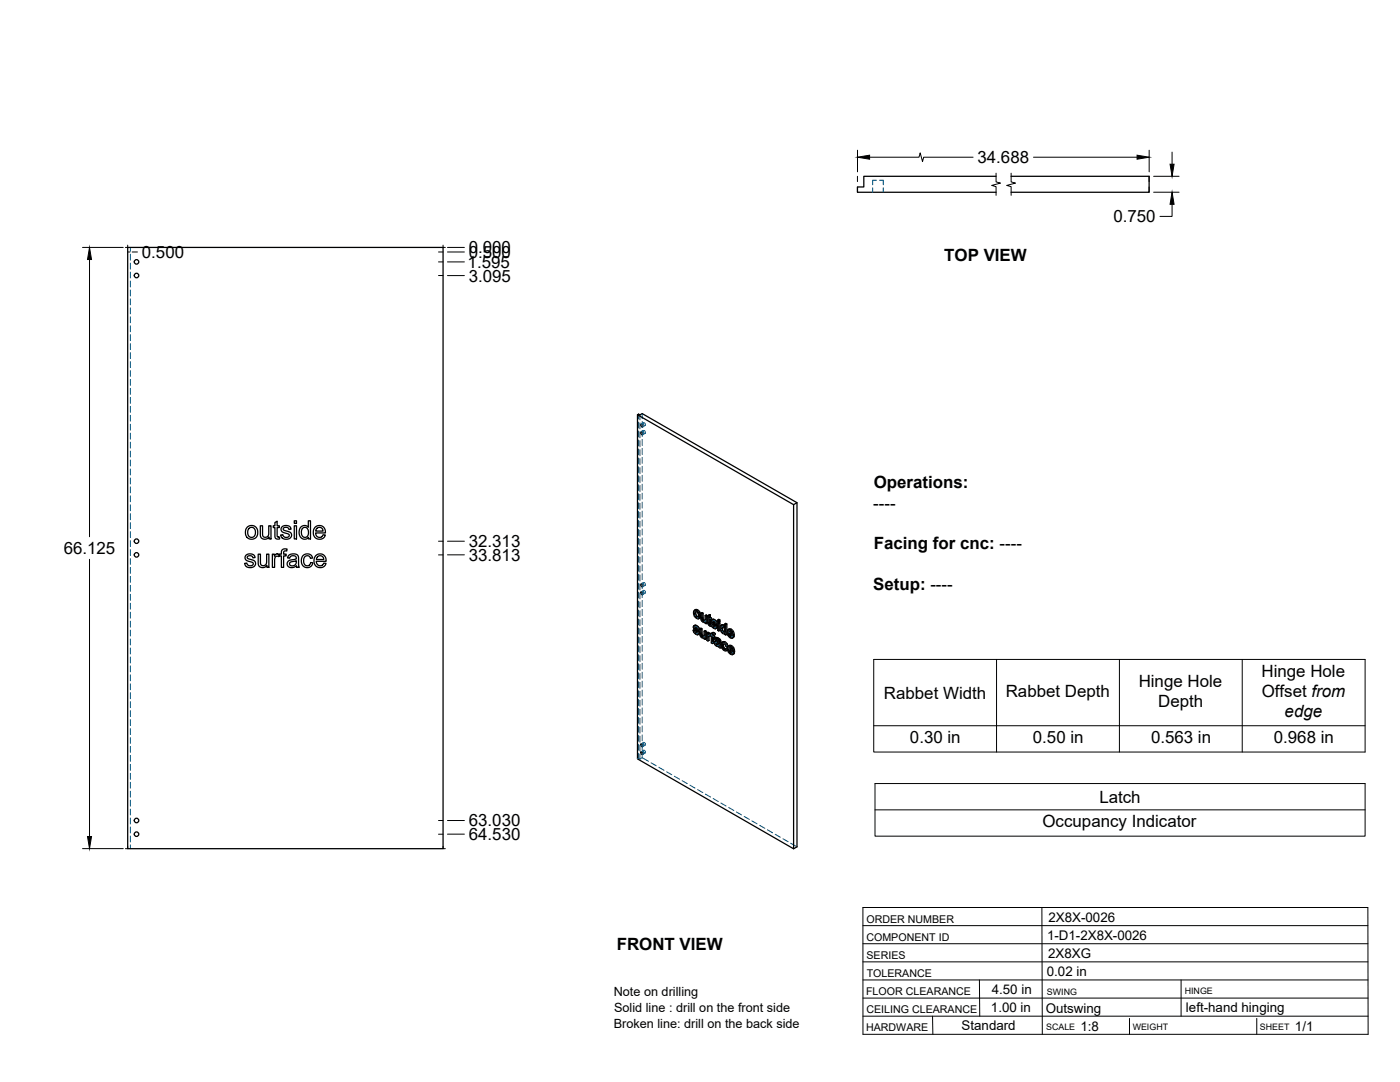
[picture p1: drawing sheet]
<svg xmlns="http://www.w3.org/2000/svg" width="559mm" height="432mm" viewBox="0 0 559 432" stroke-linecap="round" stroke-linejoin="round" font-family="sans-serif">
<!-- layer: Visible -->
<g fill="none" stroke="#000" stroke-width=".51">
<path d="M397.6 70.4h-52.8v4.2h-2.6v2.1h55.4M403.6 70.4h55.1v6.3h-55.1M51 98.7h125.8v240h-125.8zM254.4 165.5v137.4l62.4 35.8v-137.3M255.8 172.4l.6 .2 .2 .8-.6-.1zM255.8 169.3l.6 .2 .2 .8-.6-.1zM98.8 210.3l1.4-.6a2.66 2.66 0 0 1 2.6 3.7 2.66 2.66 0 0 1-4.5 .6l-.3-1.1a2.82 2.82 0 0 1 .8-2.6zM99.3 210.9l.8-.4a1.97 1.97 0 0 1 1.9 2 1.97 1.97 0 0 1-2 1.9l-.7-.4-.4-.8v-1.3zM103.9 209.8h.9v2.9a1.32 1.32 0 0 0 1.3 1.8 1.32 1.32 0 0 0 1.2-1.9v-2.8h.9v5.3h-.8v-.8a1.88 1.88 0 0 1-2.3 .8 1.88 1.88 0 0 1-1.2-2zM109.7 208.5l.9-.5v1.8h.9v.7h-.9v3.3l.2 .4 .7 .1 .1 .8a1.3 1.3 0 0 1-1.5-.1 1.3 1.3 0 0 1-.4-1.4v-3.1h-.6v-.7h.6zM112.5 210.3l1.2-.6a1.92 1.92 0 0 1 2.5 1.5l-.9 .1a1.1 1.1 0 0 0-1.1-.9 1.1 1.1 0 0 0-1.1 1l.3 .2a3.4 3.4 0 0 1 2.9 1.4 2.19 2.19 0 0 1-1.5 2.2 2.19 2.19 0 0 1-2.5-.8l-.3-.9 .9-.1 .7 1h1.3a.76 .76 0 0 0 .5-.9 .76 .76 0 0 0-.9-.6 2.08 2.08 0 0 1-2.3-1.7zM117.5 209.8h.8v5.3h-.8z"/>
<path d="M117.5 207.8h.8v1.1h-.8zM120.1 210.4l1-.6a1.79 1.79 0 0 1 2 .6v-2.6h.8v7.3h-.8v-.7a2.16 2.16 0 0 1-2.6 .5 2.16 2.16 0 0 1-1.1-2.4zM120.8 210.8l.5-.3a2.08 2.08 0 0 1 1.9 1.4 2.08 2.08 0 0 1-.7 2.3l-.5 .2a2.1 2.1 0 0 1-1.8-1.4 2.1 2.1 0 0 1 .6-2.2zM125.7 210.4l1.6-.7a2.43 2.43 0 0 1 2.6 3h-3.9l.2 1 .8 .7a1.43 1.43 0 0 0 1.9-1l1 .1-.4 .8-.9 .7-.9 .2a2.79 2.79 0 0 1-2.6-1.7 2.79 2.79 0 0 1 .6-3.1zM126.5 210.9l.6-.4 1 .1 .7 .6 .1 .7h-2.9zM318.1 200.6l-1.3 .8-62.4-35.9 .5-.2 .5 .3 .9-.5 61.8 35.5v137.3l-1.3 .8M98.1 221.6l1.2-.5a1.92 1.92 0 0 1 2.5 1.4l-.9 .1a1.1 1.1 0 0 0-1.1-.9 1.1 1.1 0 0 0-1 1.1l.2 .1a3.3 3.3 0 0 1 3 1.6 2.21 2.21 0 0 1-1.7 2 2.21 2.21 0 0 1-2.5-1l-.2-.7 .9-.1 .8 1h1.1a.76 .76 0 0 0 .7-.9 .76 .76 0 0 0-.9-.6 1.95 1.95 0 0 1-2.4-1.9zM103.1 221.1h.8v3a1.32 1.32 0 0 0 1.4 1.7 1.32 1.32 0 0 0 1.1-1.8v-2.9h.9v5.3h-.8v-.8a1.88 1.88 0 0 1-2.2 .9 1.88 1.88 0 0 1-1.2-2.1zM108.7 221.1h.8v.9a1.27 1.27 0 0 1 2-.7l.8-.2v-.5a1.51 1.51 0 0 1 .7-1.5 1.51 1.51 0 0 1 1.6 0l-.2 .8a.81 .81 0 0 0-.8 0 .81 .81 0 0 0-.4 .8v.4h1v.7h-1v4.6h-.9v-4.6h-.8v-.4l-.2 .7a.95 .95 0 0 0-1.6 .5l-.1 3.8h-.9zM115.1 221.7a2.41 2.41 0 0 1 4 .7l.3 4h-.9l-.2-.6a2.04 2.04 0 0 1-2.1 .8 2.04 2.04 0 0 1-1.6-1.8l.1-.3a2.06 2.06 0 0 1 2-1.1l.4-.1a.85 .85 0 0 0 1.1-.8 .85 .85 0 0 0-1.2-.7l-.9 .2-.5 .8-.8-.1zM115.8 224.5l2.5-.7a1.49 1.49 0 0 1-.8 1.9 1.49 1.49 0 0 1-2-.7zM120.9 221.8l1.1-.7 1.6 .1 .7 .5 .5 1-.9 .1a1.43 1.43 0 0 0-1.8-.9 1.43 1.43 0 0 0-.9 1.9l.1 1a1.34 1.34 0 0 0 1.5 1 1.34 1.34 0 0 0 1.2-1.3l.9 .1-.4 1a2.47 2.47 0 0 1-3.3 .5 2.47 2.47 0 0 1-.8-3.2z"/>
<path d="M126 221.8l1.5-.7a2.43 2.43 0 0 1 2.7 2.9h-4l.3 1 .8 .7a1.46 1.46 0 0 0 1.9-1l.9 .1-.3 .8-.8 .7-1 .2a2.8 2.8 0 0 1-2.6-1.7 2.8 2.8 0 0 1 .6-3zM126.7 222.2l.7-.4 1 .1 .6 .6 .2 .8h-2.9zM255.8 236.2l.6 .2 .2 .8-.6-.1zM255.8 233.1l.6 .2 .2 .8-.6-.2zM276.6 251.5l.8 1.4 .8 .4 .5-.1M276.9 249.8l.6-.3 .5 .1 .9 .7 .3 .8-.5 .3-.1-.6M277.3 244.8l.4-.8 .9 .7 .1 1.4-.3 .4-.4-.1M277.3 251.3l-.7 .2 .5 .2M277.3 252.3l.5 .4 .4-.2M277.4 250.9l1 .9 .5-.2M277.5 251.5l-.4 .2 .1 .4 .1 .2 .4-.3M277.5 249.5l-.6 .3-.1 .7 1.6 2.1"/>
<path d="M277.5 250.3l-.3 .3 .5-.2M277.5 245.8l.5 .6 .5-.3M277.6 251.6l.8 .9M277.6 250.3l.7 .7M277.7 249.9l.5 .4 .5-.2M277.7 244.5l-.4 .3v.4l.2 .6 .4-.3M277.7 250.4l1 1M277.7 250.4h-.5M277.7 249.5l-.7 .3M277.8 252.7l.4 .1M277.8 244l.1 1.5 .8 .7M277.8 250.6l-.4 .3-.2-.3"/>
<path d="M278 243.6l.9 1 .5-.3M278.1 249.7l-.4 .2-.4-.1M278.2 250.3l.4 .5 .4-.3M278.4 252.6l-.1 .2M278.4 251.8l.3 .5 .5-.3M278.5 243.4l-.5 .2-.8-.1M278.6 251.3l.7 1.2-.7 .8M278.7 252.3l.1 .5 .5-.3M278.8 252.8l-.1 .4 .4-.3M278.9 244.6l.4 1.3 .4-.3M279.1 246.7a1.73 1.73 0 0 1-2.3-1.8l.1-1 .3-.4 .8-.3 .8 .4 .9 1.8-.2 1-.6 .5M279.3 245.9l-.2 .8 .4-.3"/>
<path d="M279.3 251l.5 .2 .4-.2M279.8 244.7l.4 .3 .4-.3M279.8 251.2v2.2l.4-.2M279.8 253.4l.2 .5 .4-.3M280 253.9l.3 .2 .5-.2M280.2 245v2.2l.5-.3M280.2 247.2l.2 .4 .4-.3M280.3 254.1l.4 .2M280.4 247.6l.3 .3 .5-.2M280.7 247.9l.4 .1M281 254l-.7-.6-.1-2.4-.4-.3-.5 .3 .1 2.6 .8 .9h.9M281 251.9l.5 .3 .4-.3"/>
<path d="M281.1 254.5v.5l.4 .2M281.1 254.5l-.2 .1M281.4 247.7l-.7-.7-.1-2.3-.4-.2-.4 .2v2.6l.8 1h.9M281.4 245.7l.5 .2 .4-.2M281.5 252.2v3l.4-.3v-3l-.4-.2-.5 .2v2l-.3 .4 .2-.2M281.5 248.3v.4l.4 .2M281.5 248.3l-.2 .1M281.9 245.9v3l.4-.2v-3l-.4-.3-.5 .3v1.9l-.3 .4 .2-.1M282.3 246.6l.3 .2 .2 2.5 .7 .6 .4-.2M282.6 246l-.3 .2 .3 .2v-.8l.9-.3v1.1l.5 .2v.4l-.5 .3v-.4M283 253.5l-.4 .2v.6l.4-.3M283 252.9v-.4l-.4-.2-.5 .3v3l.5 .2"/>
<path d="M283 252.5l-.5 .3-.4-.2M283.1 253.6l-.1 2-.4 .2v-1.5M283.1 253.6l.4 .2M283.1 253.6l-.5 .1M283.1 253l.4 .4M283.1 245.6v1l.4-.2M283.1 246.6l.4 .3 .5-.3M283.3 252.7l-.8 .5v-.4M283.3 249.3l.2 .1M283.5 245.3l-.9 .3M283.5 253.4v.3l.4 .3v2.6l.5 .2M283.5 253.5l-.1 .4"/>
<path d="M283.5 249.4l.1 .5M283.5 252.8l-.8 .2M283.5 252.8l-.7 .2M283.5 248.8l-.4 .3v-2.1l.4 .3v1.4l.3 .4M283.6 249l-.5 .1M283.8 249.1l.7 1.4 .8 .4 .5-.1M283.8 249.1l-.6 .1M283.8 249.1h.1M283.8 249.3l-.3 .1M284 247.4l.6-.3 .7 .2 .6 .5 .4 .9-.5 .3-.1-.6M284.1 252.7l.9-.2 .5 .3-.5 .7 .1-.4M284.3 248.1l.5-.1 1 1"/>
<path d="M284.4 253.8l.5 .3 .4-.2M284.4 248.9l-.6 .2 .4 .2M284.4 249.9l.5 .4 .4-.2M284.5 248.5l1 .9 .5-.2M284.6 249.1l-.4 .2 .2 .6 .5-.3M284.6 247.9l-.3 .4 .5-.4 .6 .7M284.6 247.1l-.6 .4-.1 .6 1.6 2.1M284.6 252.4l-.6 .3-.1 .9-.4-.2 .4-.3-.4-.3M284.6 252.8l.5 .3 .4-.3M284.7 249.2l.8 .9M284.8 253.3l.5 1-.4 .2v-.4M284.8 254.5v2.1l-.4 .2v-2.6l.5 .3"/>
<path d="M284.8 247.5l.5 .5 .5-.3M284.9 250.3l.4 .1M284.9 247.1l-.8 .3M284.9 248.2l-.4 .3-.2-.2M285 253.5l-.6-.3v.6l.4-.2M285.1 252.5l-.9 .1M285.3 247.3l-.9 .1M285.3 248l.4 .4 .4-.2M285.4 254.7l.8-.3 1.3 .9 .4 3.1-.5 .2-.1-.4M285.5 250.2l-.1 .2M285.5 249.4l.3 .5 .5-.3M285.6 256.5l.1-.1a.92 .92 0 0 1 1.1 .9v.1"/>
<path d="M285.7 257.1l.3 .4 .5-.3M285.7 256.4l-.2 .3M285.7 248.9l.7 1.2-.7 .8M285.8 255.7l-.7 .5 .2 1 .8 .7h.8l.5 .7M285.8 249.9l.1 .5 .5-.3M285.9 256.5l-.4 .2 .1 .3 .5-.1M285.9 250.4l-.1 .4 .5-.3M286 256.5l.2 .5 .6 .3M286 255.2l-.4 .3a.85 .85 0 0 1 1 0 .85 .85 0 0 1 .3 .9l-1.2-.5M286 257.5l.5 .1M286.1 255.7l-.7 .2M286.2 254.4l-1 .5-.1 .2 .5 .4"/>
<path d="M286.3 254.9l.6 .4 .4-.3M286.5 248.6l.4 .2 .5-.2M286.5 247.4l.4 .3 .5-.3M286.5 257.6l.3-.1zM286.7 254.6l-.4 .3-.6-.2M286.8 256l-1-.3-.5 .3M286.9 255.3l.2 .4 .5-.3M286.9 247.7v.6l.5-.3v-.6l-.5-.2-.4 .2v.6l.4 .3M286.9 248.3l.5 .3v3l-.5 .2v-3M286.9 248.3l-.4 .3v3l.4 .2M287.1 255.7l.2 .4 .4-.2M287.3 256.1v2.1l.5-.3"/>
<path d="M287.8 249.6l.6-.3 .8 .3M288.1 250.1l.6 .1 .5 1v1l-.6 .2M288.1 251.9l.5 .5 .4-.2M288.1 250.1l-.2 .8M288.2 256.4l.7-.4 .6 .2 .7 .7 .3 .9-.4 .2-.4-.9M288.3 257.6l.2 1 .5-.2M288.3 250.6l-.4 .3v.4l.2 .6 .4-.3M288.4 249.3l-.9 .6v1.4l.7 1.3 .7 .4 .4-.2M288.4 250.1l.1 1.5 .7 .6M288.5 258.6l.5 .6 .5-.3M288.5 249.7l.4 .3M288.8 257.4l-.5 .2 .4-.8 1.4 1.2"/>
<path d="M288.8 256.8l.1 1.4 .7 .8M288.9 256l-.5 .3a2.1 2.1 0 0 0 1.4 3.4M289 249.4l-.5 .3-.6-.2M289.1 256.5l.6 .6 .5-.2M289.3 252.8v.4l.4 .2M289.3 252.8l-.2 .1M289.5 256.2l-.4 .3-.7-.2M289.7 249.3v4.1l.4-.2v-4.2l-.4-.2-.5 .2v1.5l-.3-.5 .3-.1M289.7 258.8l-.2 .4h-.5M290.1 249l-.4 .3-.5-.3M290.4 259l-.6 .7 .6-.4M290.4 258.7l-.3-.1-.4 .2 .4 .3"/>
<path d="M290.9 253.5l.6 .6 .4-.2M291.1 252l-.4 .2 1.5 .9-.8-1.3-.5-.1-.2 .5M291.2 251.7l-.1 .3 .9 .5M291.2 252.9l.9 1M291.3 258.5l-.5 .3 1.5 .8-.7-1.3h-.5l-.3 .5M291.3 258.3v.2l.8 .5M291.4 253.3l-.5 .2-.2-.9 1.9 1.1M291.4 259.5l.9 1M291.4 251.4l.9 .9 .4-.3M291.5 254.1l.4 .1M291.5 259.8l-.4 .3-.3-.9 2 1.1M291.6 257.9l.8 .9 .5-.2"/>
<path d="M291.9 251.1l-1.3 .2M292 257.7l-1.3 .1M292.1 253.9l.5 .3 .5-.2M292.1 253.9l-.1 .2M292.3 252.3l.3 1.3 .5-.3M292.4 258.8l.4 1.4 .4-.3M292.5 253.7l-.4 .2M292.6 254.2l-.8 .5-1.1-.8-.5-1.5 .4-1.1 .9-.3 1.2 1 .4 1.5-.5 .2 .5 .3-.8 .6M291.1 260.1l.5 .6 .5-.3M291.6 260.7l.4 .1M292.3 260.4l.4 .4 .5-.3M292.3 260.4l-.2 .3"/>
<path d="M292.6 260.2l-.3 .2M292.8 260.2l.4-.1v-.6l-.7-1.4-.9-.6-.9 .3-.3 .9 .3 1.5 1.3 1.1 .7-.5M292.8 260.3l.4 .2-.7 .7M255.8 296.9l.6 .2 .2 .8-.6-.2zM255.8 300l.6 .2 .2 .8-.6-.1z"/>
<circle cx="54.5" cy="104.5" r=".9"/>
<circle cx="54.5" cy="110" r=".9"/>
<circle cx="54.5" cy="216" r=".9"/>
<circle cx="54.5" cy="221.4" r=".9"/>
<circle cx="54.5" cy="332.9" r=".9"/>
<circle cx="54.5" cy="327.4" r=".9"/>
</g>
<!-- layer: Hidden -->
<g fill="none" stroke="#00557f" stroke-width=".4">
<path d="M348.3 74.9v1.8M349.8 71.9h-1.5v1.8M351 71.9h1.6v1.8M352.6 74.9v1.8M52 98.7v1.5M52 101.4v2.4M52 105v2.4M52 108.6v2.4M52 112.1v2.4M52 115.7v2.4M52 119.3v2.4M52 122.9v2.3"/>
<path d="M52 126.4v2.4M52 130v2.4M52 133.6v2.4M52 137.2v2.3M52 140.7v2.4M52 144.3v2.4M52 147.9v2.3M52 151.4v2.4M52 155v2.4M52 158.6v2.4M52 162.2v2.3M52 165.7v2.4"/>
<path d="M52 169.3v2.4M52 172.9v2.4M52 176.4v2.4M254.9 165.3v1.9M254.9 168.4v2.4M254.9 172v2.4M254.9 175.6v2.4M254.9 179.2v2.3M255.4 165.6v2M255.4 168.7v2.4M255.4 172.3v2.4M255.4 175.9v2.4"/>
<path d="M255.4 179.5v2.3M256.3 165.1v1.9M256.3 168.2v2.4M256.3 171.8v2.4M256.3 175.4v2.4M256.3 178.9v2.4M256.8 171.9a.53 .53 0 0 1 .8 .3 .53 .53 0 0 1-.4 .7zM256.8 168.8a.53 .53 0 0 1 .8 .3 .53 .53 0 0 1-.4 .7zM256.9 171.8l-1 .6M256.9 168.7l-1 .6M257.5 172.9l-1 .6M257.5 169.8l-1 .6"/>
<path d="M52 180v2.4M52 183.6v2.4M52 187.2v2.3M52 190.7v2.4M52 194.3v2.4M52 197.9v2.4M254.9 182.7v2.4M254.9 186.3v2.4M254.9 189.9v2.4M254.9 193.4v2.4M254.9 197v2.4M255.4 183v2.4"/>
<path d="M255.4 186.6v2.4M255.4 190.2v2.4M255.4 193.8v2.3M255.4 197.3v2.4M256.3 182.5v2.4M256.3 186.1v2.4M256.3 189.7v2.3M256.3 193.2v2.4M256.3 196.8v2.4M52 201.4v2.4M52 205v2.4M52 208.6v2.4"/>
<path d="M52 212.2v2.3M52 215.7v2.4M52 219.3v2.4M254.9 200.6v2.4M254.9 204.2v2.3M254.9 207.7v2.4M254.9 211.3v2.4M254.9 214.9v2.4M254.9 218.4v2.4M255.4 200.9v2.4M255.4 204.5v2.4M255.4 208v2.4"/>
<path d="M255.4 211.6v2.4M255.4 215.2v2.4M255.4 218.8v2.3M256.3 200.4v2.4M256.3 204v2.3M256.3 207.5v2.4M256.3 211.1v2.4M256.3 214.7v2.3M256.3 218.2v2.4M52 222.9v2.4M52 226.5v2.3M52 230v2.4"/>
<path d="M52 233.6v2.4M52 237.2v2.3M254.9 222v2.4M254.9 225.6v2.4M254.9 229.2v2.3M254.9 232.7v2.4M254.9 236.3v2.4M254.9 239.9v2.4M255.4 222.3v2.4M255.4 225.9v2.4M255.4 229.5v2.4M255.4 233v2.4"/>
<path d="M255.4 236.6v2.4M256.3 221.8v2.4M256.3 225.4v2.4M256.3 229v2.3M256.3 232.5v2.4M256.3 236.1v2.4M256.3 239.7v2.4M256.8 235.7a.53 .53 0 0 1 .8 .3 .53 .53 0 0 1-.4 .7zM256.8 232.6a.53 .53 0 0 1 .8 .2 .53 .53 0 0 1-.4 .8zM256.9 235.6l-1 .6M256.9 232.5l-1 .6M257.5 236.7l-1 .6"/>
<path d="M257.5 233.6l-1 .6M52 240.7v2.4M52 244.3v2.4M52 247.9v2.4M52 251.5v2.3M52 255v2.4M52 258.6v2.4M254.9 243.5v2.3M254.9 247v2.4M254.9 250.6v2.4M254.9 254.2v2.4M254.9 257.7v2.4"/>
<path d="M255.4 240.2v2.4M255.4 243.8v2.3M255.4 247.3v2.4M255.4 250.9v2.4M255.4 254.5v2.4M255.4 258v2.4M256.3 243.2v2.4M256.3 246.8v2.4M256.3 250.4v2.4M256.3 254v2.3M256.3 257.5v2.4M277.1 251.2l.4 1"/>
<path d="M277.2 250l-.5 .3M277.3 249.7l-.5 .2M277.3 244.3l-.5 .2M277.3 251.3l.3 .3M277.3 250.4l-.5 .3M277.4 249.5l-.1 1.1 1.3 1.2a.36 .36 0 0 1 .3 .4 .36 .36 0 0 1-.4 .4l.3-.3M277.5 252.2l.9 .7 .6 .1M277.5 252.2l-.5 .2M277.5 251.4v.1M277.6 250.9l-.5 .3M277.6 245.6l.9 .9 .9 .1M277.6 250.2l-.1 .1"/>
<path d="M277.6 245.6l-.5 .3M277.6 250.3a.33 .33 0 0 1 .3-.4 .33 .33 0 0 1 .4 .3l.9 .9M277.7 243.2l-.4 .9 .3 1.5M277.7 250l-.5 .3M277.9 243.8l-.1 .2M277.9 243.8l.8 .2 .5 .9v.9l-.5 .4M277.9 243.8l-.4 .2M278.2 250.1l-.5 .3M278.3 251l.3 .3M278.3 252.8l.4-.2-.9 .5M278.5 243.8l-.5 .3M278.5 246.5l-.5 .3"/>
<path d="M278.6 250.5l-.5 .2M278.7 252l-.5 .2M278.7 250.9l-.4 .3M278.8 253.1l-.5 .2M279 246.1l-.4 .3M279 244.4l-.4 .3M279.1 246.7l-.4 .3M279.3 245.4l-.5 .2M279.8 250.7l.2 3 .8 .6h.7v.4l.4 .2M279.8 253l-.4 .3M280 253.5l-.5 .3M280.2 244.5l.3 2.9 .7 .7 .7-.1v.5l.4 .2"/>
<path d="M280.2 246.8l-.4 .3M280.2 253.9l-.4 .3M280.4 247.3l-.5 .2M280.7 254.3l-.5 .2M280.7 247.7l-.5 .2M281.1 248l-.5 .3M281.1 254l-.2 .1M281.3 253.9l-.5 .3M281.4 253.8l-.5 .3M281.5 251.7l-.1 1.9-.4 .4M281.5 254.7l-.4 .3M281.5 254.3l-.4 .2"/>
<path d="M281.6 247.8l-.3 .1M281.7 247.7l-.5 .3M281.8 247.6l-.5 .2M281.9 245.4v2l-.5 .3M281.9 248.5l-.4 .2M281.9 248l-.4 .3 .2-.2M282.6 252.3v3l.4 .3M282.6 255.3l-.5 .3M282.8 245.9l-.2 .1M283 253l-.5 .2M283.1 245.4v.7l-.3-.2v.4l.3 .2v2.2l.2 .5 .7 .5-.2-.6M283.1 246.1l-.8 .5v-.4"/>
<path d="M283.1 246.5l-.5 .3M283.1 253.4l-.1 .1M283.1 248.9l-.4 .2M283.2 252.8l-.2 .1M283.3 253.3l-.5 .2M283.3 249.2l-.4 .3M283.5 253.3l-.4 .3 .3-.4 .4 .4 .2-.3 .4 .4v2.6l.4 .3M283.5 246.8l-.4 .2M283.7 249.5l-.4 .3M284 247l-.5-.2v.5M284 253.3l-.5 .2M284 249.2l-.2 .1"/>
<path d="M284 249.7h-.1M284.2 248.9l.4 .9M284.3 247.6l-.5 .3M284.4 253.3l-.9 .4M284.4 256.3l-.5 .3M284.4 253.7l-.5 .3M284.4 247.3l-.5 .2M284.4 248.9l.3 .3M284.4 248.1l-.4 .2M284.4 252.6l-.4 .2M284.5 247.2l-.2 .4 .2 .6 1.2 1.2a.36 .36 0 0 1 .3 .5 .36 .36 0 0 1-.5 .2l.4-.2M284.5 252.4l-.1 .9-.5-.2-.4 .3"/>
<path d="M284.6 249.8l.7 .7 .8 .1M284.6 249.8l-.5 .2M284.6 249v.1M284.7 248.5l-.5 .3M284.7 247.8l-.1 .1M284.8 247.9a.33 .33 0 0 1 .2-.4 .33 .33 0 0 1 .4 .3l.9 .9M284.8 254l-.4 .2M284.9 247.6l-.5 .2 .4-.2M284.9 253l-.5 .2M285.2 253l-.5 .3M285.3 247.7l-.5 .3M285.3 254.3l-.5-.3v.5"/>
<path d="M285.3 254.7l.5-.3-.2 .5 .4 .3M285.3 250.5l-.4 .2M285.4 248.6l.3 .3M285.4 250.4l.4-.2-.5 .2M285.4 253.2l-.5-.2-.1 .3M285.5 256.2l-.4 .3M285.6 254.9l-.5 .2M285.6 255.8l-.5 .3M285.7 248.1l-.5 .2M285.7 255.7l-.2 .7 .4 .8 .6 .4 .9 .1v.4M285.7 256.9l-.4 .3M285.8 249.6l-.5 .2"/>
<path d="M285.9 248.5l-.5 .3M285.9 250.7l-.5 .2M285.9 256.5l.3-.3a.76 .76 0 0 1 .9 .2 .76 .76 0 0 1 0 .9h-.3M286 255.2l.4-.3 .6 .4 .3 .8-.5-.1M286.1 256.2l-.4 .2 .3-.2M286.2 256.2l-.5 .2M286.2 254.9l-.4 .2M286.4 257.6l-.5 .2M286.7 255l-.5 .3M286.9 257.7l-.5 .3M286.9 248.3v3l.5 .3M286.9 247.2v.6l.5 .2"/>
<path d="M286.9 251.3l-.4 .3M286.9 247.8l-.4 .2M287.1 257.3l-.4 .3M287.2 255.5l-.5 .2M287.2 257.2l-.4 .3 .2-.1M287.3 256.1l-.4 .3M287.3 256.5l-.4 .3M287.3 256l-.4 .2M287.4 257.7l-.5 .2M287.4 258.1l.5 .3M287.4 258.1l-.4 .3M287.9 250.4l-.5 .2"/>
<path d="M288 249.6l-.5 .3M288 251.3l-.5 .2M288.2 249.4l-.3 1.2 .3 1.2 .8 .8h.7v.3l.4 .3M288.3 257.1l-.4 .3M288.4 252.1l-.4 .2M288.4 256.3l-.4 .3M288.5 249.9l-.1 .2M288.5 249.9l.8 .2 .4 .9v.9l-.5 .3M288.5 249.9l-.4 .2 .4-.2M288.6 258.5l-.4 .2M288.6 256.1l-.3 .8 .3 1.6 .9 .9 .7 .1M288.8 256.8l.7-.2 .6 1 .4 .2"/>
<path d="M289 256.6l-.5 .3M289 252.6l-.5 .2M289 249.9l-.4 .2M289.4 249.8l-.2 .1M289.5 259.4l-.4 .2M289.5 256.6l-.4 .3M289.5 252.2l-.4 .3M289.5 250.4l-.4 .3M289.7 248.8v1.5l-.5-.7M289.7 250.3l-.5 .2M289.7 252.6l-.4 .2M289.7 252.9l-.4 .3"/>
<path d="M289.7 251.5l-.4 .2M289.9 257l-.5 .3M289.9 259h-.3M289.9 259l-.4 .2M290.1 257.6l-.4 .3M290.1 258.6l-.2 .4M290.4 258.7l.2 .2-.2 .4M290.6 258.9l-.2 .1M290.7 252l-.5 .3M290.8 258.6l-.4 .2M291 251l-.3 1 .3 1.3 .8 .9 1 .2M291 253.3l-.4 .3"/>
<path d="M291.1 252.4l-.4 .2M291.1 257.6l-.3 .8 .3 1.5 .8 .9 1 .1M291.1 259.9l-.4 .3M291.2 252.9l-.1-.5 2 1.1M291.3 258.9l-.5 .3M291.4 259.5l-.1-.6 1.9 1.2M291.4 251.5l-.2 .2M291.4 251.5l.8 .2 .4 1.1-.6-.3M291.4 251.5l-.5 .2M291.5 258l-.2 .3M291.5 258l.8 .3 .4 1.1-.6-.4M291.5 258l-.4 .3"/>
<path d="M291.9 251.5l-.5 .3M291.9 254.3l-.4 .2M292 258.1l-.4 .2M292.1 253.9h.2M292.4 253.9l-.4 .2 .3-.2M292.4 252.1l-.4 .3M292.6 258.7l-.5 .3M292.6 252.8l-.4 .3M292.6 253.6l-.1 .1M292.7 254.4l-.5 .3M292.7 253.7l-.4 .2M292.7 259.4l-.4 .2"/>
<path d="M52 262.2v2.4M52 265.7v2.4M52 269.3v2.4M52 272.9v2.4M52 276.5v2.3M254.9 261.3v2.4M254.9 264.9v2.4M254.9 268.5v2.3M254.9 272v2.4M254.9 275.6v2.4M254.9 279.2v2.4M255.4 261.6v2.4"/>
<path d="M255.4 265.2v2.4M255.4 268.8v2.3M255.4 272.4v2.3M255.4 275.9v2.4M255.4 279.5v2.4M256.3 261.1v2.4M256.3 264.7v2.4M256.3 268.2v2.4M256.3 271.8v2.4M256.3 275.4v2.4M256.3 279v2.3M292.3 260.5h.2"/>
<path d="M292.5 260.5l-.4 .2M292.5 260.5l-.9 .6M292.7 260.2h-.1M292.8 261l-.5 .3M292.8 260.3l-.3 .2M52 280v2.4M52 283.6v2.4M52 287.2v2.4M52 290.7v2.4M52 294.3v2.4M52 297.9v2.4M254.9 282.7v2.4"/>
<path d="M254.9 286.3v2.4M254.9 289.9v2.4M254.9 293.5v2.3M254.9 297v2.4M255.4 283.1v2.3M255.4 286.6v2.4M255.4 290.2v2.4M255.4 293.8v2.4M255.4 297.3v2.4M256.3 282.5v2.4M256.3 286.1v2.4M256.3 289.7v2.4"/>
<path d="M256.3 293.3v2.3M256.3 296.8v2.4M256.8 296.3a.58 .58 0 0 1 .7 .4 .58 .58 0 0 1-.2 .7l-.5-.5zM256.9 299.4a.59 .59 0 0 1 .7 .4 .59 .59 0 0 1-.3 .7l-.5-.6zM256.9 299.4l-1 .6M256.9 296.3l-1 .6M257.5 297.4l-1 .6M52 301.5v2.3M52 305v2.4M52 308.6v2.4M52 312.2v2.4M52 315.7v2.4"/>
<path d="M52 319.3v2.4M254.9 302.6l.5 .3M254.9 300.6v2M254.9 302.6l-.5 .3M255.4 300.9v2M256.3 302.4l-.9 .5M256.3 300.4v2M256.3 302.4l2.5 1.4M257.5 300.5l-1 .6M259.9 304.4l2 1.2M263 306.2l2 1.2M266.1 308l2 1.2"/>
<path d="M269.2 309.8l2 1.2M272.3 311.6l2 1.1M275.4 313.3l2 1.2M278.4 315.1l2.1 1.2M281.5 316.9l2.1 1.2M284.6 318.7l2.1 1.2M52 322.9v2.4M52 326.5v2.3M52 330v2.4M52 333.6v2.4M52 337.2v1.5M287.7 320.5l2.1 1.1"/>
<path d="M290.8 322.2l2.1 1.2M293.9 324l2.1 1.2M297 325.8l2.1 1.2M300.1 327.6l2.1 1.2M303.2 329.4l2.1 1.2M306.3 331.2l2.1 1.2M309.4 333l2.1 1.1M312.5 334.7l2.1 1.2M315.6 336.5l2.5 1.4"/>
</g>
<!-- layer: Reference -->
<g fill="none" stroke="#000" stroke-width=".4">
<path d="M342.2 70.4v2.1M342.2 74.6v2.1M458.7 70.4v2.1M458.7 74.6v2.1M51 97.8v.9h-.9M176.8 97.8v.9h1M51 100.6h.9M175 104.5h1.8M175 110h1.8M175 100.6h1.8M175 216h1.8M175 221.4h1.8"/>
<path d="M51 337.8v.9h-.9M175 327.4h1.8M175 332.9h1.8M176.8 337.8v.9h1"/>
</g>
<!-- layer: Hidden Narrow -->
<path d="M278.2 251.5l-.4 .3M279.8 252.6l-.5 .2M280.2 246.3l-.4 .3M281.5 253.3l-.5 .2M281.9 247l-.5 .3M283.1 248.2l-.5 .3M284.4 253l-.5 .3M284.8 253.3h.1M285.3 249.2l-.4 .2M286.6 256.3l-.4 .3M287.3 256.7l-.4 .3" fill="none" stroke="#000" stroke-width=".4"/>
<!-- layer: Visible Narrow -->
<path d="M278.2 251l-.4 .2M280.2 252.6l-.4 .3M280.6 246.4l-.4 .2M283.5 248.5l-.4 .3M284.8 253.3l-.4 .3M285.3 248.6l-.4 .2M286.5 255.8l-.4 .3M287.8 256.3l-.5 .3M287.8 257l-.5 .3" fill="none" stroke="#000" stroke-width=".4"/>
<!-- layer: Titleblock -->
<g fill="none" stroke="#000" stroke-width=".4">
<path d="M344.4 362.2h201.6l.1 50.6h-201.7zM344.4 376.6h201.6M344.4 369.4h201.6M415.9 362.2l.1 50.6M344.4 383.9h201.6M344.4 398.3h201.6M344.4 391.1h201.6M390.9 391.1l.2 14.4M471.4 391.1v14.4M344.4 405.5h201.7M372.2 405.5l.1 7.3M450.8 406.4v6.4"/>
<path d="M501.6 406.4v6.4"/>
</g>
<!-- layer: FD_Dimensions -->
<g fill="none" stroke="#000" stroke-width=".4">
<path d="M342.3 59.9v8.7M458.7 59.9v8.7M347.1 62.7h19.7l.5-1.7 .9 3.5 .5-1.8h19.7M412.5 62.7h41.4M460.5 70.4h10.1M460.5 76.7h10.1M467.8 60.7v4.8M32.9 98.7h16.3M178.6 98.7h6.8M467.8 81.5v4.9h-4.8M35.7 103.6v110.6M52.7 100.6h2.2"/>
<path d="M178.6 104.5h6.8M178.6 110h6.8M178.6 100.6h6.8M178.6 216h6.8M35.7 223.2v110.6M178.6 221.4h6.8M32.9 338.7h16.3M178.6 327.4h6.8M178.6 332.9h6.8"/>
</g>
<path d="M342.3 62.7l4.8-.8v1.6zM453.9 61.9l4.8 .8-4.8 .8zM467 65.5h1.6l-.8 4.9zM467.8 76.7l.8 4.8h-1.6zM35.7 98.7l.8 4.9h-1.6zM34.9 333.8h1.6l-.8 4.9z" fill="#000" stroke="#000" stroke-width=".4"/>
<!-- layer: Break Lines -->
<path d="M397.6 69.1v3.5l1.7 .5-3.5 .9 1.8 .5v3.5M403.6 69.1v3.5l1.7 .5-3.5 .9 1.8 .5v3.5" fill="none" stroke="#000" stroke-width=".4"/>
<!-- layer: Custom Tables -->
<path d="M348.7 263.2h196.2v36.9h-196.2zM397.8 263.2v36.9M446.8 263.2v36.9M495.8 263.2v36.9M348.7 289.6h196.2M349.2 312.7h195.7v21h-195.7zM349.2 323.2h195.7" fill="none" stroke="#000" stroke-width=".4"/>
<g font-size="6.7">
<text x="390.2" y="65.1">34.688</text>
<text x="444.4" y="88.7">0.750</text>
<text x="187.1" y="101.1">0.000</text>
<text x="56.6" y="102.9">0.500</text>
<text x="186.6" y="106.9">1.595</text>
<text x="187.1" y="102.9">0.500</text>
<text x="376.9" y="104.1">TOP VIEW</text>
<text x="187.1" y="112.4">3.095</text>
<text x="348.7" y="194.9">Operations:</text>
<text x="348.5" y="203">----</text>
<text x="25.4" y="221.1">66.125</text>
<text x="187.1" y="218.4">32.313</text>
<text x="348.7" y="219.2">Facing for cnc: ----</text>
<text x="187.1" y="223.8">33.813</text>
<text x="348.5" y="235.3">Setup: ----</text>
<text x="454.5" y="274.1">Hinge Hole</text>
<text x="503.6" y="270">Hinge Hole</text>
<text x="352.8" y="278.8">Rabbet Width</text>
<text x="401.4" y="278.2">Rabbet Depth</text>
<text x="503.6" y="278.2">Offset from</text>
<text x="462.3" y="282.2">Depth</text>
<text x="512.8" y="286.2">edge</text>
<text x="363.2" y="296.5">0.30 in</text>
<text x="412.3" y="296.5">0.50 in</text>
<text x="459.4" y="296.5">0.563 in</text>
<text x="508.4" y="296.5">0.968 in</text>
<text x="438.8" y="320.3">Latch</text>
<text x="187.1" y="329.8">63.030</text>
<text x="187.1" y="335.3">64.530</text>
<text x="416.1" y="330.2">Occupancy Indicator</text>
<text x="246.2" y="379.1">FRONT VIEW</text>
</g>
<g font-size="5.3">
<text x="418.5" y="367.9">2X8X-0026</text>
<text x="417.9" y="375">1-D1-2X8X-0026</text>
<text x="418.4" y="382.3">2X8XG</text>
<text x="417.8" y="389.5">0.02 in</text>
<text x="395.8" y="396.8">4.50 in</text>
<text x="395.5" y="403.7">1.00 in</text>
<text x="417.4" y="404.1">Outswing</text>
<text x="473.4" y="403.9">left-hand hinging</text>
<text x="383.8" y="411">Standard</text>
<text x="431.3" y="411.5">1:8</text>
<text x="516.9" y="411.5">1/1</text>
</g>
<g font-size="5.1">
<text x="245" y="397.3">Note on drilling</text>
<text x="245.1" y="403.8">Solid line : drill on the front side</text>
<text x="245" y="410.3">Broken line: drill on the back side</text>
</g>
<g font-size="4.3">
<text x="345.8" y="368.4">ORDER NUMBER</text>
<text x="345.8" y="375.5">COMPONENT ID</text>
<text x="345.8" y="382.7">SERIES</text>
<text x="345.9" y="389.9">TOLERANCE</text>
<text x="345.7" y="397.2">FLOOR CLEARANCE</text>
<text x="345.8" y="404.4">CEILING CLEARANCE</text>
<text x="345.7" y="411.6">HARDWARE</text>
</g>
<g font-size="3.5">
<text x="417.9" y="397">SWING</text>
<text x="472.9" y="396.7">HINGE</text>
<text x="417.5" y="410.9">SCALE</text>
<text x="452.1" y="410.9">WEIGHT</text>
<text x="502.9" y="410.9">SHEET</text>
</g>
</svg>
